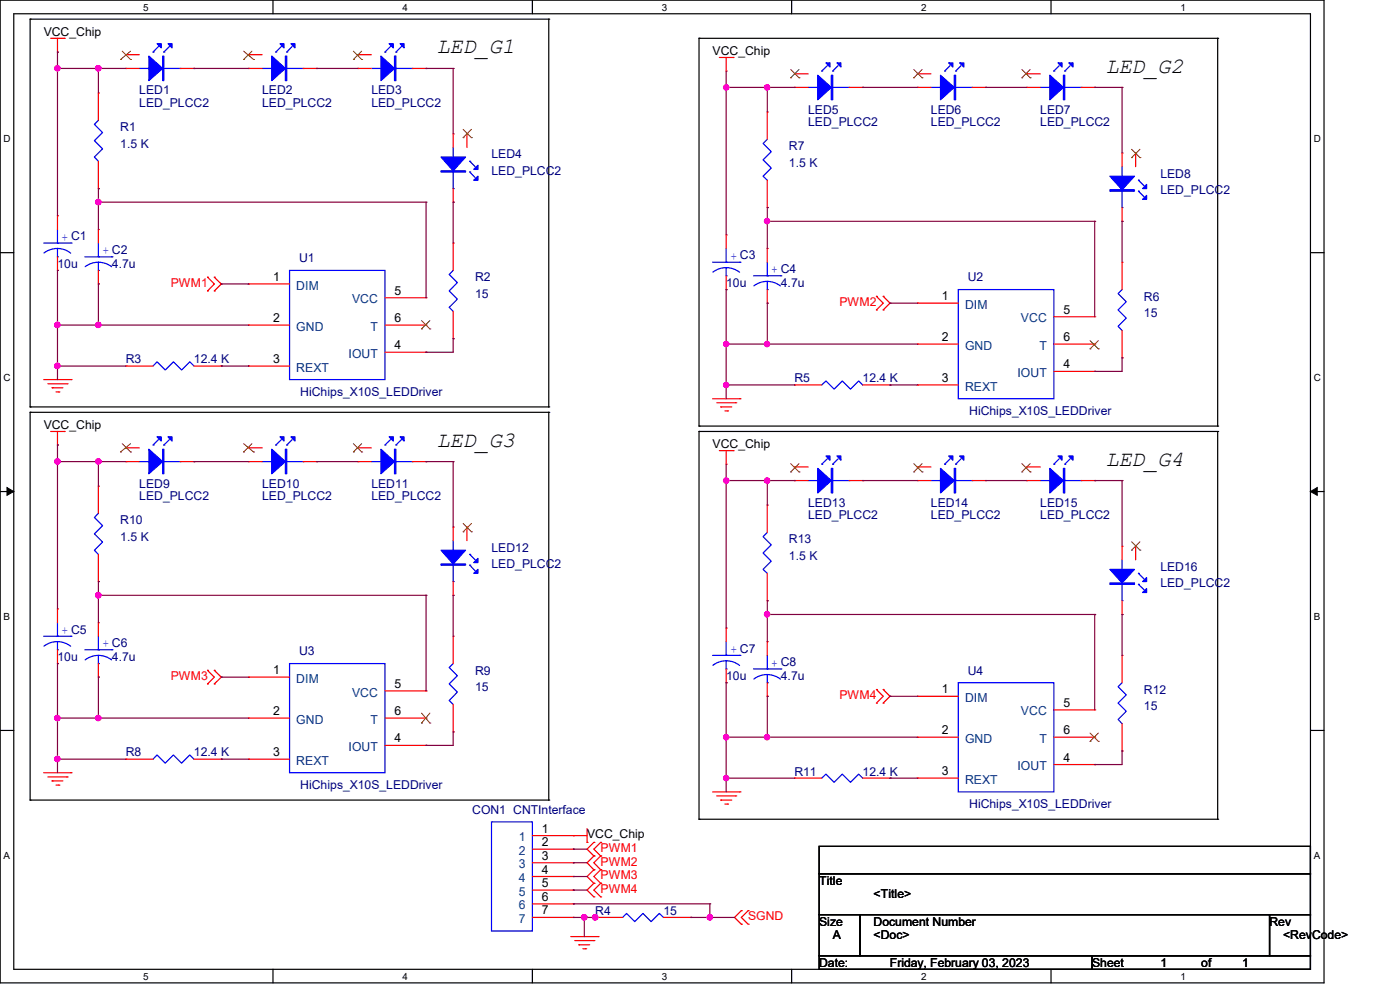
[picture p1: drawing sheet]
<svg xmlns="http://www.w3.org/2000/svg" width="297mm" height="210mm" viewBox="0 0 297 210" stroke-linecap="round" stroke-linejoin="round" font-family="sans-serif">
<path d="M0 0h280.9v208.5h-280.9zM2.9 2.9h275.1v202.7h-275.1z" fill="none" stroke="#000" stroke-width=".25"/>
<g fill="#fff">
<path d="M30.4 .3h1.1v2.4h-1.1z"/>
<path d="M30.4 205.9h1.1v2.3h-1.1z"/>
</g>
<path d="M57.9 0v2.9M57.9 205.6v2.9" fill="none" stroke="#000" stroke-width=".25"/>
<g fill="#fff">
<path d="M85.4 .3h1.1v2.4h-1.1z"/>
<path d="M85.4 205.9h1.1v2.3h-1.1z"/>
</g>
<path d="M112.9 0v2.9M112.9 205.6v2.9" fill="none" stroke="#000" stroke-width=".25"/>
<g fill="#fff">
<path d="M140.4 .3h1.2v2.4h-1.2z"/>
<path d="M140.4 205.9h1.2v2.3h-1.2z"/>
</g>
<path d="M167.9 0v2.9M167.9 205.6v2.9" fill="none" stroke="#000" stroke-width=".25"/>
<g fill="#fff">
<path d="M195.4 .3h1.2v2.4h-1.2z"/>
<path d="M195.4 205.9h1.2v2.3h-1.2z"/>
</g>
<path d="M223 0v2.9M223 205.6v2.9" fill="none" stroke="#000" stroke-width=".25"/>
<g fill="#fff">
<path d="M250.4 .3h1.2v2.4h-1.2z"/>
<path d="M250.4 205.9h1.2v2.3h-1.2z"/>
<path d="M.8 28.2h1.4v2.4h-1.4z"/>
<path d="M278.7 28.2h1.5v2.4h-1.5z"/>
<path d="M.8 78.9h1.4v2.3h-1.4z"/>
<path d="M278.7 78.9h1.5v2.3h-1.5z"/>
</g>
<path d="M0 53.6h2.9M278 53.6h2.9" fill="none" stroke="#000" stroke-width=".25"/>
<g fill="#fff">
<path d="M.8 129.6h1.3v2.3h-1.3z"/>
<path d="M278.7 129.6h1.4v2.3h-1.4z"/>
</g>
<path d="M0 104.3h2.9M278 104.3h2.9" fill="none" stroke="#000" stroke-width=".25"/>
<path d="M1.5 103.4l1.4 .9-1.4 .8zM278 104.3l1.4-.9v1.7z" fill="#000" stroke="#000" stroke-width=".21"/>
<g fill="#fff">
<path d="M.8 180.3h1.3v2.3h-1.3z"/>
<path d="M278.7 180.3h1.4v2.3h-1.4z"/>
</g>
<g fill="none" stroke="#000" stroke-width=".25">
<path d="M6.4 4.1h.1M6.4 4.1v82.2M6.4 4.1h110M116.4 4.1h.1M116.4 4.1v82.2M148.3 8.1h.1M148.3 8.1v82.3M148.3 8.1h110M258.3 8.1h.1M258.3 8.1v82.3M6.4 86.3h.1M6.4 87.5h.1"/>
<path d="M6.4 87.5v82.2M6.4 86.3h110M6.4 87.5h110M116.4 86.3h.1M116.4 87.5h.1M116.4 87.5v82.2M148.3 90.4h.1M148.3 91.5h.1M148.3 91.5v82.3M148.3 90.4h110M148.3 91.5h110M258.3 90.4h.1"/>
<path d="M258.3 91.5h.1M258.3 91.5v82.3M0 154.9h2.9M278 154.9h2.9M6.4 169.7h.1M6.4 169.7h110M116.4 169.7h.1M148.3 173.8h.1M148.3 173.8h110M173.8 179.5h104.2v5.8h-104.2zM258.3 173.8h.1M173.8 185.3h104.2v8.7h-104.2z"/>
<path d="M173.8 194h8.7v8.7h-8.7zM182.5 194h86.8v8.7h-86.8zM269.3 194h8.7v8.7h-8.7zM173.8 202.7h57.9v2.9h-57.9zM231.7 202.7h46.3v2.9h-46.3z"/>
</g>
<g fill="none" stroke="#f00" stroke-width=".25">
<path d="M10.8 8.1h2.8M12.2 11h.1M12.2 8.1v2.9M13.6 8.1h.1M20.9 19.7h.1M20.9 19.7v5.8M26.7 14.5h.1M26.7 11.6h.1M26.7 14.5h2.8M26.7 11.6h2.8M38.2 14.5h2.9M41.1 14.5h.1"/>
<path d="M52.7 14.5h.1M52.7 11.6h.1M52.7 14.5h2.9M52.7 11.6h2.9M64.3 14.5h2.9M67.2 14.5h.1M75.9 14.5h.1M75.9 11.6h.1M75.9 14.5h2.9M75.9 11.6h2.9M87.5 14.5h2.9M90.4 14.5h.1"/>
<path d="M152.6 12.2h2.9M154.1 15.1h.1M154.1 12.2v2.9M155.5 12.2h.1M168.5 18.5h.1M168.5 15.7h.1M168.5 18.5h2.9M168.5 15.7h2.9M180.1 18.5h2.9M183 18.5h.1M194.6 18.5h.1M194.6 15.7h.1"/>
<path d="M194.6 18.5h2.9M194.6 15.7h2.9M206.2 18.5h2.9M209.1 18.5h.1M217.8 18.5h.1M217.8 15.7h.1M217.8 18.5h2.9M217.8 15.7h2.9M229.4 18.5h2.8M232.2 18.5h.1M20.9 34.2v5.8M96.1 28.4h.1"/>
<path d="M96.1 28.4v2.9M99.1 28.4h.1M99.1 28.4v2.9M162.8 23.7h.1M162.8 23.7v5.8M162.8 38.2v5.8M238 32.5h.1M238 32.5v2.8M240.9 32.5h.1M240.9 32.5v2.8M12.2 45.8h.1M12.2 57.4h.1"/>
<path d="M12.2 45.8v2.9M12.2 54.5v2.9M20.9 40h.1M20.9 48.7h.1M20.9 48.7v2.9M20.9 57.4v2.8M44 58.8h.1M44 58.8l1.5 1.4-1.5 1.5M45.5 58.8h.1M45.5 58.8l1.4 1.4-1.4 1.5M96.1 42.9h.1M96.1 51.6h.1"/>
<path d="M96.1 40v2.9M96.1 51.6v5.8M154.1 49.8h.1M154.1 49.8v2.9M154.1 58.5v2.9M162.8 44h.1M162.8 52.7h.1M162.8 52.7v2.9M238 46.9h.1M238 55.6h.1M238 44v2.9M238 55.6v5.8"/>
<path d="M20.9 60.2h.1M26.7 77.6h.1M26.7 77.6h5.8M41.1 77.6h5.8M44 61.7h.1M45.5 61.7h.1M46.9 77.6h.1M52.7 60.2h.1M52.7 69h.1M52.7 77.6h.1M52.7 77.6h8.7M52.7 60.2h8.7"/>
<path d="M52.7 69h8.7M81.7 69h8.7M81.7 74.7h8.7M81.7 63.2h8.7M90.4 74.7h.1M90.4 63.2h.1M90.4 69h.1M96.1 71.8h.1M96.1 66v5.8M154.1 61.4h.1M162.8 64.3h.1M162.8 61.4v2.9"/>
<path d="M185.9 62.9h.1M185.9 65.7h.1M185.9 62.9l1.5 1.4-1.5 1.4M187.4 65.7h.1M187.4 62.9h.1M187.4 62.9l1.4 1.4-1.4 1.4M194.6 64.3h.1M194.6 73h.1M194.6 64.3h8.7M194.6 73h8.7M223.6 73h8.6M223.6 78.8h8.6"/>
<path d="M223.6 67.2h8.6M232.2 78.8h.1M232.2 67.2h.1M232.2 73h.1M238 75.9h.1M238 70.1v5.8M9.3 80.5h5.8M10.2 81.4h4M10.8 91.5h2.8M11 82.3h.1M11 82.3h2.3M11.9 83.1h.6"/>
<path d="M12.2 94.4h.1M12.2 91.5v2.9M12.5 83.1h.1M13.6 91.5h.1M14.2 81.4h.1M15.1 80.5h.1M26.7 97.9h.1M26.7 95h.1M26.7 97.9h2.8M26.7 95h2.8M38.2 97.9h2.9M41.1 97.9h.1"/>
<path d="M52.7 97.9h.1M52.7 95h.1M52.7 97.9h2.9M52.7 95h2.9M64.3 97.9h2.9M67.2 97.9h.1M75.9 97.9h.1M75.9 95h.1M75.9 97.9h2.9M75.9 95h2.9M87.5 97.9h2.9M90.4 97.9h.1"/>
<path d="M151.2 84.6h5.8M152.1 85.4h4M152.6 95.6h2.9M152.9 86.3h.1M152.9 86.3h2.3M153.8 87.2h.5M154.1 98.5h.1M154.1 95.6v2.9M154.3 87.2h.1M155.5 95.6h.1M156.1 85.4h.1M157 84.6h.1"/>
<path d="M168.5 99.1h.1M168.5 81.7h.1M168.5 99.1h2.9M168.5 81.7h5.8M183 81.7h5.8M188.8 81.7h.1M194.6 99.1h.1M194.6 81.7h.1M194.6 99.1h2.9M194.6 81.7h8.7M217.8 99.1h.1M217.8 99.1h2.9"/>
<path d="M20.9 103.1h.1M20.9 103.1v5.8M20.9 117.6v5.8M96.1 111.8h.1M96.1 111.8v2.9M99.1 111.8h.1M99.1 111.8v2.9M162.8 107.1h.1M162.8 107.1v5.8M168.5 101.9h.1M168.5 101.9h2.9M180.1 101.9h2.9"/>
<path d="M183 101.9h.1M194.6 101.9h.1M194.6 101.9h2.9M206.2 101.9h2.9M209.1 101.9h.1M217.8 101.9h.1M217.8 101.9h2.9M229.4 101.9h2.8M232.2 101.9h.1M238 115.9h.1M238 115.9v2.8M240.9 115.9h.1"/>
<path d="M240.9 115.9v2.8M12.2 129.2h.1M12.2 129.2v2.9M12.2 137.8v3M20.9 123.4h.1M20.9 132.1h.1M20.9 132.1v2.9M96.1 126.3h.1M96.1 135h.1M96.1 123.4v2.9M96.1 135v5.8M154.1 133.2h.1"/>
<path d="M154.1 133.2v2.9M162.8 127.4h.1M162.8 136.1h.1M162.8 121.6v5.8M162.8 136.1v2.9M238 130.3h.1M238 139h.1M238 127.4v2.9M238 139v5.8M12.2 140.8h.1M20.9 143.6h.1M20.9 140.8v2.8"/>
<path d="M44 142.2h.1M44 145.1h.1M44 142.2l1.5 1.4-1.5 1.5M45.5 145.1h.1M45.5 142.2h.1M45.5 142.2l1.4 1.4-1.4 1.5M52.7 143.6h.1M52.7 152.3h.1M52.7 143.6h8.7M52.7 152.3h8.7M81.7 152.3h8.7M81.7 158.1h8.7"/>
<path d="M81.7 146.6h8.7M90.4 158.1h.1M90.4 146.6h.1M90.4 152.3h.1M96.1 155.2h.1M96.1 149.4v5.8M154.1 144.8h.1M154.1 141.9v2.9M162.8 147.7h.1M162.8 144.8v2.9M185.9 146.3h.1M185.9 149.1h.1"/>
<path d="M185.9 146.3l1.5 1.4-1.5 1.4M187.4 149.1h.1M187.4 146.3h.1M187.4 146.3l1.4 1.4-1.4 1.4M194.6 147.7h.1M194.6 156.4h.1M194.6 147.7h8.7M194.6 156.4h8.7M223.6 156.4h8.6M223.6 150.6h8.6M232.2 150.6h.1M232.2 156.4h.1"/>
<path d="M238 159.3h.1M238 153.5v5.8M9.3 163.9h5.8M10.2 164.8h4M11 165.7h.1M11 165.7h2.3M11.9 166.5h.6M12.5 166.5h.1M14.2 164.8h.1M15.1 163.9h.1M26.7 161h.1M26.7 161h5.8"/>
<path d="M41.1 161h5.8M46.9 161h.1M52.7 161h.1M52.7 161h8.7M112.9 177.2h11.6M121.6 177.2h.1M124.5 178.7h.1M124.5 175.8v2.9M126 178.7h.1M126 178.7l-1.5 1.4 1.5 1.5M127.4 178.7h.1M127.4 178.7l-1.4 1.4 1.4 1.5"/>
<path d="M151.2 168h5.8M152.1 168.8h4M152.9 169.7h.1M152.9 169.7h2.3M153.8 170.6h.5M154.3 170.6h.1M156.1 168.8h.1M157 168h.1M168.5 165.1h.1M168.5 165.1h5.8M183 165.1h5.8M188.8 165.1h.1"/>
<path d="M194.6 165.1h.1M194.6 165.1h8.7M223.6 162.2h8.6M232.2 162.2h.1M112.9 194.6h8.7M112.9 180.1h8.7M112.9 183h8.7M112.9 185.9h8.7M112.9 188.8h8.7M112.9 191.7h8.7M121.1 198.7h5.8M121.6 180.1h.1"/>
<path d="M121.6 183h.1M121.6 185.9h.1M121.6 188.8h.1M121.6 191.7h.1M121.6 194.6h.1M121.9 199.5h4.1M126 199.5h.1M126 181.6h.1M126 184.5h.1M126 187.4h.1M126 190.2h.1M126 181.6l-1.5 1.4 1.5 1.5"/>
<path d="M126 184.5l-1.5 1.4 1.5 1.5M126 187.4l-1.5 1.4 1.5 1.4M126.3 194.6h.1M126.3 194.6h5.8M126.9 198.7h.1M127.4 181.6h.1M127.4 184.5h.1M127.4 187.4h.1M127.4 190.2h.1M127.4 181.6l-1.4 1.4 1.4 1.5M127.4 184.5l-1.4 1.4 1.4 1.5M127.4 187.4l-1.4 1.4 1.4 1.4"/>
<path d="M140.8 194.6h5.8M146.6 194.6h.1M157.3 193.2h.1M157.3 196h.1M157.3 193.2l-1.5 1.4 1.5 1.4M158.7 196h.1M158.7 193.2h.1M158.7 193.2l-1.4 1.4 1.4 1.4M122.8 200.4h.1M122.8 200.4h2.3M123.7 201.3h.5M124.2 201.3h.1"/>
</g>
<g fill="none" stroke="#00f" stroke-width=".25">
<path d="M29.5 14.5h8.7M32.5 11h.1M33.6 9.9l-1.1 1.1M34.8 11h.1M35.9 9.9l-1.1 1.1M38.2 14.5h.1M55.6 14.5h8.7M58.5 11h.1M59.7 9.9l-1.2 1.1M60.8 11h.1M62 9.9l-1.2 1.1M64.3 14.5h.1"/>
<path d="M78.8 14.5h8.7M81.7 11h.1M82.8 9.9l-1.1 1.1M84 11h.1M85.2 9.9l-1.2 1.1M87.5 14.5h.1M171.4 18.5h8.7M174.3 15.1h.1M175.5 13.9l-1.2 1.2M176.7 15.1h.1M177.8 13.9l-1.1 1.2M180.1 18.5h.1"/>
<path d="M197.5 18.5h8.7M200.4 15.1h.1M201.5 13.9l-1.1 1.2M202.7 15.1h.1M203.9 13.9l-1.2 1.2M206.2 18.5h.1M220.7 18.5h8.7M223.6 15.1h.1M224.7 13.9l-1.1 1.2M225.9 15.1h.1M227 13.9l-1.1 1.2M229.4 18.5h.1"/>
<path d="M20.9 25.5l-.9 .9 1.8 1.7-1.8 1.7 1.8 1.8-1.8 1.7 .9 .9M96.1 31.3v8.7M99.7 36.5h.1M99.7 34.2h.1M99.7 36.5l1.1 1.2M99.7 34.2l1.1 1.1M162.8 29.5l-.9 .9 1.7 1.8-1.7 1.7 1.7 1.7-1.7 1.8 .9 .8M238 35.3v8.7M241.5 38.2h.1M241.5 38.2l1.2 1.2M9.3 51.6h5.8M12.2 51.6h.1"/>
<path d="M12.2 52.7l1.5 .3 1.3 .7M12.2 52.7l-1.5 .3-1.4 .7M12.2 54.5h.1M12.2 48.7v2.9M12.2 52.7v1.8M15.1 51.6h.1M18 54.5h5.7M20.9 54.5h.1M20.9 55.6l1.4 .3 1.4 .7M20.9 55.6l-1.5 .3-1.3 .7M20.9 57.4h.1M20.9 51.6v2.9"/>
<path d="M20.9 55.6v1.8M23.7 54.5h.1M61.4 57.4h20.3v23.1h-20.3zM96.1 40h.1M96.1 57.4l-.8 .8 1.7 1.7-1.7 1.8 1.7 1.8-1.7 1.7 .8 .8M151.2 55.6h5.8M154.1 55.6h.1M154.1 56.8l1.5 .2 1.3 .8M154.1 56.8l-1.5 .2-1.4 .7M154.1 58.5h.1M154.1 52.7v2.9M154.1 56.8v1.7"/>
<path d="M157 55.6h.1M159.9 58.5h5.8M162.8 58.5h.1M162.8 59.7l1.4 .2 1.4 .8M162.8 59.7l-1.5 .2-1.4 .7M162.8 55.6v2.9M162.8 59.7v1.7M165.7 58.5h.1M238 44h.1M241.5 40.6h.1M241.5 40.6l1.2 1.1M32.5 77.6l.8-.8 1.8 1.7 1.7-1.7 1.7 1.7 1.8-1.7 .8 .8"/>
<path d="M162.8 61.4h.1M203.3 61.4h20.3v23.2h-20.3zM238 61.4l-.8 .9 1.7 1.7-1.7 1.7 1.7 1.8-1.7 1.7 .8 .9M29.5 97.9h8.7M32.5 94.4h.1M33.6 93.3l-1.1 1.1M34.8 94.4h.1M35.9 93.3l-1.1 1.1M38.2 97.9h.1M55.6 97.9h8.7M58.5 94.4h.1M59.7 93.3l-1.2 1.1"/>
<path d="M60.8 94.4h.1M62 93.3l-1.2 1.1M64.3 97.9h.1M78.8 97.9h8.7M81.7 94.4h.1M82.8 93.3l-1.1 1.1M84 94.4h.1M85.2 93.3l-1.2 1.1M87.5 97.9h.1M174.3 98.5h.1M174.3 81.7l.9-.9 1.8 1.7 1.7-1.7 1.7 1.7 1.8-1.7 .8 .9M175.5 97.3l-1.2 1.2"/>
<path d="M176.7 98.5h.1M177.8 97.3l-1.1 1.2M200.4 98.5h.1M201.5 97.3l-1.1 1.2M202.7 98.5h.1M203.9 97.3l-1.2 1.2M223.6 98.5h.1M224.7 97.3l-1.1 1.2M225.9 98.5h.1M227 97.3l-1.1 1.2M20.9 108.9l-.9 .9 1.8 1.7-1.8 1.7 1.8 1.8-1.8 1.7 .9 .9M96.1 114.7v8.7"/>
<path d="M99.7 119.9h.1M99.7 117.6h.1M99.7 119.9l1.1 1.2M99.7 117.6l1.1 1.1M162.8 112.9l-.9 .9 1.7 1.8-1.7 1.7 1.7 1.7-1.7 1.8 .9 .8M171.4 101.9h8.7M180.1 101.9h.1M197.5 101.9h8.7M206.2 101.9h.1M220.7 101.9h8.7M229.4 101.9h.1M238 118.7v8.7"/>
<path d="M9.3 135h5.8M12.2 135h.1M12.2 136.1l1.5 .3 1.3 .7M12.2 136.1l-1.5 .2-1.4 .8M12.2 137.8h.1M12.2 132.1v2.9M12.2 136.1v1.7M15.1 135h.1M18 137.8h5.7M20.9 137.8h.1M20.9 139l1.4 .3 1.4 .7M20.9 139l-1.5 .3-1.3 .7"/>
<path d="M20.9 135v2.8M20.9 139v1.8M23.7 137.8h.1M96.1 123.4h.1M151.2 139h5.8M154.1 139h.1M154.1 136.1v2.9M157 139h.1M162.8 139v2.9M238 127.4h.1M241.5 124h.1M241.5 121.6h.1"/>
<path d="M241.5 124l1.2 1.1M241.5 121.6l1.2 1.2M20.9 140.8h.1M61.4 140.8h20.3v23.1h-20.3zM96.1 140.8l-.8 .8 1.7 1.7-1.7 1.8 1.7 1.7-1.7 1.8 .8 .8M154.1 140.2l1.5 .2 1.3 .7M154.1 140.2l-1.5 .2-1.4 .7M154.1 141.9h.1M154.1 140.2v1.7M159.9 141.9h5.8M162.8 141.9h.1M162.8 143.1l1.4 .2 1.4 .8"/>
<path d="M162.8 143.1l-1.6 .2-1.3 .7M162.8 144.8h.1M162.8 143.1v1.7M165.7 141.9h.1M203.3 144.8h20.3v23.2h-20.3zM238 144.8l-.8 .9 1.7 1.7-1.7 1.7 1.7 1.8-1.7 1.7 .8 .9M32.5 161l.8-.9 1.8 1.8 1.7-1.8 1.7 1.8 1.8-1.8 .8 .9M104.3 174.3h8.6v23.2h-8.6zM174.3 165.1l.9-.9 1.8 1.7 1.7-1.7 1.7 1.7 1.8-1.7 .8 .9M132.1 194.6l.8-.8 1.8 1.7 1.7-1.7 1.7 1.7 1.8-1.7 .9 .8"/>
</g>
<g fill="#00f" stroke="#00f" stroke-width=".25">
<path d="M93.6 116.7h5.2l-2.7 2.9z"/>
<path d="M100.5 121.6l.9-.8v.8z"/>
<path d="M101.4 118.4v.9h-.9z"/>
<path d="M31.6 11.9l2.9 2.6-2.9 2.6z"/>
<path d="M35.6 9.3h.9v.9z"/>
<path d="M33.3 9.3h.9v.9z"/>
<path d="M173.5 99.4l2.9 2.5-2.9 2.7z"/>
<path d="M177.5 96.7h.9v.9z"/>
<path d="M175.2 96.7h.9v.9z"/>
<path d="M57.7 11.9l2.8 2.6-2.8 2.6z"/>
<path d="M61.7 9.3h.9v.9z"/>
<path d="M59.4 9.3h.8v.9z"/>
<path d="M199.5 99.4l2.9 2.5-2.9 2.7z"/>
<path d="M203.6 96.7h.9v.9z"/>
<path d="M201.3 96.7h.8v.9z"/>
<path d="M80.8 11.9l2.9 2.6-2.9 2.6z"/>
<path d="M84.9 9.3h.8v.9z"/>
<path d="M82.5 9.3h.9v.9z"/>
<path d="M222.7 99.4l2.9 2.5-2.9 2.7z"/>
<path d="M226.7 96.7h.9v.9z"/>
<path d="M224.5 96.7h.8v.9z"/>
<path d="M93.6 33.3h5.2l-2.7 2.9z"/>
<path d="M100.5 38.2l.9-.8v.8z"/>
<path d="M101.4 35.1v.8h-.9z"/>
<path d="M173.5 16l2.9 2.5-2.9 2.7z"/>
<path d="M177.5 13.3h.9v.9z"/>
<path d="M175.2 13.3h.9v.9z"/>
<path d="M235.5 120.8h5.2l-2.7 2.9z"/>
<path d="M243.2 124.8v.9h-.8z"/>
<path d="M243.2 122.5v.9h-.8z"/>
<path d="M199.5 16l2.9 2.5-2.9 2.7z"/>
<path d="M203.6 13.3h.9v.9z"/>
<path d="M201.3 13.3h.8v.9z"/>
<path d="M222.7 16l2.9 2.5-2.9 2.7z"/>
<path d="M226.7 13.3h.9v.9z"/>
<path d="M224.5 13.3h.8v.9z"/>
<path d="M235.5 37.4h5.2l-2.7 2.9z"/>
<path d="M243.2 41.4v.9h-.8z"/>
<path d="M243.2 39.1v.9h-.8z"/>
<path d="M31.6 95.3l2.9 2.6-2.9 2.6z"/>
<path d="M35.6 92.7h.9v.9z"/>
<path d="M33.3 92.7h.9v.9z"/>
<path d="M57.7 95.3l2.8 2.6-2.8 2.6z"/>
<path d="M61.7 92.7h.9v.9z"/>
<path d="M59.4 92.7h.8v.9z"/>
<path d="M80.8 95.3l2.9 2.6-2.9 2.6z"/>
<path d="M84.9 92.7h.8v.9z"/>
<path d="M82.5 92.7h.9v.9z"/>
<path d="M93.6 119.6h5.2v.3h-5.2z" fill-rule="evenodd"/>
<path d="M34.5 11.9h.3v5.2h-.3z" fill-rule="evenodd"/>
<path d="M176.4 99.4h.3v5.2h-.3z" fill-rule="evenodd"/>
<path d="M60.5 11.9h.3v5.2h-.3z" fill-rule="evenodd"/>
<path d="M202.4 99.4h.3v5.2h-.3z" fill-rule="evenodd"/>
<path d="M83.7 11.9h.3v5.2h-.3z" fill-rule="evenodd"/>
<path d="M225.6 99.4h.3v5.2h-.3z" fill-rule="evenodd"/>
<path d="M93.6 36.2h5.2v.3h-5.2z" fill-rule="evenodd"/>
<path d="M176.4 16h.3v5.2h-.3z" fill-rule="evenodd"/>
<path d="M235.5 123.7h5.2v.3h-5.2z" fill-rule="evenodd"/>
<path d="M202.4 16h.3v5.2h-.3z" fill-rule="evenodd"/>
<path d="M225.6 16h.3v5.2h-.3z" fill-rule="evenodd"/>
<path d="M235.5 40.3h5.2v.3h-5.2z" fill-rule="evenodd"/>
<path d="M34.5 95.3h.3v5.2h-.3z" fill-rule="evenodd"/>
<path d="M60.5 95.3h.3v5.2h-.3z" fill-rule="evenodd"/>
<path d="M83.7 95.3h.3v5.2h-.3z" fill-rule="evenodd"/>
</g>
<g fill="none" stroke="#804000" stroke-width=".21">
<path d="M25.6 12.6h.1M25.9 10.9l1.8 1.7M27.7 12.6h.1M27.7 10.9l-2.1 1.7M51.7 12.6h.1M51.7 10.9l2.1 1.7M53.4 10.9l-1.7 1.7M53.8 12.6h.1M75 12.6h.1M75 10.9l1.7 1.7M76.7 12.6h.1M76.7 10.9l-1.7 1.7"/>
<path d="M167.7 16.5h.1M167.7 14.7l1.8 1.8M169.5 16.5h.1M169.5 14.7l-1.8 1.8M193.9 16.5h.1M193.9 14.7l1.7 1.8M195.6 16.5h.1M195.6 14.7l-1.7 1.8M216.8 16.5h.1M216.8 14.7l1.7 1.8M218.5 16.5h.1M218.5 14.7l-1.7 1.8"/>
<path d="M98.2 29.2h.1M98.2 27.4l1.8 1.8M100 29.2h.1M100 27.4l-1.8 1.8M240.1 33.4h.1M240.1 31.7l1.7 1.7M241.8 33.4h.1M241.8 31.7l-1.7 1.7M89.4 69.8h.1M89.4 68l1.8 1.8M91.2 69.8h.1M91.2 68l-1.8 1.8"/>
<path d="M231.2 74h.1M231.2 72.2l1.8 1.8M233 74h.1M233 72.2l-1.8 1.8M25.6 95.9h.1M25.9 94.1l1.8 1.8M27.7 95.9h.1M27.7 94.1l-2.1 1.8M51.7 95.9h.1M51.7 94.1l2.1 1.8M53.4 94.1l-1.7 1.8M53.8 95.9h.1"/>
<path d="M75 95.9h.1M75 94.1l1.7 1.8M76.7 95.9h.1M76.7 94.1l-1.7 1.8M167.7 98.3l1.8 1.8M169.5 98.3l-1.8 1.8M193.9 98.3l1.7 1.8M195.6 98.3l-1.7 1.8M216.8 98.3l1.7 1.8M218.5 98.3l-1.7 1.8M98.2 112.8h.1M98.2 111l1.8 1.8"/>
<path d="M100 112.8h.1M100 111l-1.8 1.8M167.7 100.1h.1M169.5 100.1h.1M193.9 100.1h.1M195.6 100.1h.1M216.8 100.1h.1M218.5 100.1h.1M240.1 116.7h.1M240.1 114.9l1.7 1.8M241.8 116.7h.1M241.8 114.9l-1.7 1.8"/>
<path d="M89.4 153.4h.1M89.4 151.3l1.8 2.1M91.2 153.4h.1M91.2 151.3l-1.8 2.1M231.2 157.3h.1M231.2 155.5l1.8 1.8M233 157.3h.1M233 155.5l-1.8 1.8"/>
</g>
<g fill="none" stroke="#800040" stroke-width=".25">
<path d="M12.2 11h.1M12.2 14.5h.1M12.2 11v34.8M12.2 14.5h14.5M20.9 14.5h.1M20.9 14.5v5.2M41.1 14.5h.1M41.1 14.5h11.6M67.2 14.5h.1M67.2 14.5h8.7M90.4 14.5h.1M90.4 14.5h5.7"/>
<path d="M96.1 14.5h.1M96.1 14.5v13.9M154.1 18.5h.1M154.1 15.1v34.7M154.1 18.5h14.4M162.8 18.5h.1M162.8 18.5v5.2M168.5 18.5h.1M183 18.5h.1M183 18.5h11.6M209.1 18.5h.1M209.1 18.5h8.7"/>
<path d="M232.2 18.5h.1M232.2 18.5h5.8M238 18.5h.1M238 18.5v14M12.2 57.4h.1M12.2 57.4v23.1M20.9 40h.1M20.9 42.9h.1M20.9 40v8.7M20.9 42.9h69.5M90.4 42.9h.1M90.4 42.9v20.3"/>
<path d="M96.1 42.9h.1M96.1 42.9v8.7M162.8 44h.1M162.8 46.9h.1M162.8 44v8.7M162.8 46.9h69.4M232.2 46.9h.1M232.2 46.9v20.3M238 46.9h.1M238 46.9v8.7M12.2 69h.1M12.2 77.6h.1"/>
<path d="M12.2 77.6h14.5M12.2 69h40.5M20.9 60.2h.1M20.9 69h.1M20.9 60.2v8.8M46.9 77.6h.1M46.9 60.2h.1M46.9 77.6h5.8M46.9 60.2h5.8M90.4 74.7h.1M96.1 71.8h.1M96.1 71.8v2.9h-5.7"/>
<path d="M154.1 73h.1M154.1 61.4h.1M154.1 73h40.5M154.1 61.4v23.2M162.8 64.3h.1M162.8 73h.1M162.8 64.3v8.7M188.8 64.3h.1M188.8 64.3h5.8M232.2 78.8h.1M238 75.9h.1M238 75.9v2.9h-5.8"/>
<path d="M12.2 94.4h.1M12.2 97.9h.1M12.2 94.4v34.8M12.2 97.9h14.5M20.9 97.9h.1M20.9 97.9v5.2M41.1 97.9h.1M41.1 97.9h11.6M67.2 97.9h.1M67.2 97.9h8.7M90.4 97.9h.1M90.4 97.9h5.7"/>
<path d="M96.1 97.9h.1M96.1 97.9v13.9M154.1 81.7h.1M154.1 81.7h14.4M154.1 98.5v34.7M188.8 81.7h.1M188.8 81.7h5.8M154.1 101.9h.1M154.1 101.9h14.4M162.8 101.9h.1M162.8 101.9v5.2M168.5 101.9h.1"/>
<path d="M183 101.9h.1M183 101.9h11.6M209.1 101.9h.1M209.1 101.9h8.7M232.2 101.9h.1M232.2 101.9h5.8M238 101.9h.1M238 101.9v14M20.9 123.4h.1M20.9 126.3h.1M20.9 123.4v8.7M20.9 126.3h69.5"/>
<path d="M90.4 126.3h.1M90.4 126.3v20.3M96.1 126.3h.1M96.1 126.3v8.7M162.8 127.4h.1M162.8 130.3h.1M162.8 127.4v8.7M162.8 130.3h69.4M232.2 130.3h.1M232.2 130.3v20.3M238 130.3h.1M238 130.3v8.7"/>
<path d="M12.2 152.3h.1M12.2 140.8h.1M12.2 140.8v23.1M12.2 152.3h40.5M20.9 143.6h.1M20.9 152.3h.1M20.9 143.6v8.7M46.9 143.6h.1M46.9 143.6h5.8M90.4 158.1h.1M96.1 155.2h.1M96.1 155.2v2.9h-5.7"/>
<path d="M154.1 156.4h.1M154.1 144.8h.1M154.1 144.8v23.2M154.1 156.4h40.5M162.8 147.7h.1M162.8 156.4h.1M162.8 147.7v8.7M188.8 147.7h.1M188.8 147.7h5.8M238 159.3h.1M238 159.3v2.9h-5.8M12.2 161h.1"/>
<path d="M12.2 161h14.5M46.9 161h.1M46.9 161h5.8M154.1 165.1h.1M154.1 165.1h14.4M188.8 165.1h.1M188.8 165.1h5.8M232.2 162.2h.1M121.6 194.6h.1M121.6 191.7h.1M121.6 180.1h.1M121.6 183h.1"/>
<path d="M121.6 185.9h.1M121.6 188.8h.1M121.6 194.6h5.3M121.6 191.7h29M121.6 180.1h2.9M121.6 183h2.9M121.6 185.9h2.9M121.6 188.8h2.9M124 194.6h.1M124 194.6v4.1M126.3 194.6h.1M146.6 194.6h.1"/>
<path d="M146.6 194.6h9.2M150.6 191.7h.1M150.6 194.6h.1M150.6 191.7v2.9"/>
</g>
<g fill="#f0f" stroke="#f0f" stroke-width=".25">
<circle cx="12.2" cy="77.6" r=".56"/>
<circle cx="12.2" cy="68.9" r=".56"/>
<circle cx="20.9" cy="68.9" r=".56"/>
<circle cx="20.8" cy="42.9" r=".57"/>
<circle cx="12.2" cy="14.5" r=".56"/>
<circle cx="20.9" cy="14.5" r=".56"/>
<circle cx="126.3" cy="194.6" r=".57"/>
<circle cx="123.9" cy="194.6" r=".57"/>
<circle cx="150.6" cy="194.6" r=".56"/>
<circle cx="154.1" cy="81.7" r=".55"/>
<circle cx="154.1" cy="73" r=".55"/>
<circle cx="154.1" cy="18.5" r=".55"/>
<circle cx="162.7" cy="18.5" r=".55"/>
<circle cx="162.7" cy="73" r=".55"/>
<circle cx="162.7" cy="46.9" r=".55"/>
<circle cx="12.2" cy="161" r=".56"/>
<circle cx="12.2" cy="152.3" r=".56"/>
<circle cx="12.2" cy="97.9" r=".56"/>
<circle cx="20.9" cy="152.3" r=".56"/>
<circle cx="20.9" cy="97.9" r=".56"/>
<circle cx="20.8" cy="126.3" r=".57"/>
<circle cx="154.1" cy="165.1" r=".55"/>
<circle cx="154.1" cy="156.4" r=".55"/>
<circle cx="154.1" cy="101.9" r=".55"/>
<circle cx="162.7" cy="101.9" r=".55"/>
<circle cx="162.7" cy="156.4" r=".55"/>
<circle cx="162.7" cy="130.3" r=".55"/>
</g>
<g font-size="4.6">
<text x="92.7" y="11.3">LED_G1</text>
<text x="234.6" y="15.4">LED_G2</text>
<text x="92.7" y="94.7">LED_G3</text>
<text x="234.6" y="98.8">LED_G4</text>
</g>
<g font-size="2.6">
<text x="9.3" y="7.6">VCC_Chip</text>
<text x="151.2" y="11.6">VCC_Chip</text>
<text x="58" y="59.6">1</text>
<text x="83.7" y="62.5">5</text>
<text x="199.8" y="63.7">1</text>
<text x="58" y="68.3">2</text>
<text x="83.7" y="68.3">6</text>
<text x="225.6" y="66.5">5</text>
<text x="58" y="77">3</text>
<text x="83.7" y="74.1">4</text>
<text x="199.8" y="72.3">2</text>
<text x="225.6" y="72.3">6</text>
<text x="199.8" y="81">3</text>
<text x="225.6" y="78.1">4</text>
<text x="9.3" y="91">VCC_Chip</text>
<text x="151.2" y="95">VCC_Chip</text>
<text x="58" y="143">1</text>
<text x="83.7" y="145.9">5</text>
<text x="199.8" y="147.1">1</text>
<text x="225.6" y="149.9">5</text>
<text x="58" y="151.7">2</text>
<text x="83.7" y="151.7">6</text>
<text x="199.8" y="155.7">2</text>
<text x="225.6" y="155.7">6</text>
<text x="58" y="160.4">3</text>
<text x="83.7" y="157.5">4</text>
<text x="225.6" y="161.5">4</text>
<text x="199.8" y="164.4">3</text>
<text x="115" y="176.6">1</text>
<text x="115" y="179.5">2</text>
<text x="124.5" y="177.8">VCC_Chip</text>
<text x="115" y="182.4">3</text>
<text x="115" y="185.3">4</text>
<text x="115" y="188.2">5</text>
<text x="115" y="191.1">6</text>
<text x="173.8" y="187.7">Title</text>
<text x="185.3" y="190.6">&lt;Title&gt;</text>
<text x="115" y="194">7</text>
<text x="173.8" y="196.3">Size</text>
<text x="185.3" y="196.3">Document Number</text>
<text x="269.3" y="196.3">Rev</text>
<text x="176.7" y="199.3">A</text>
<text x="185.3" y="199.3">&lt;Doc&gt;</text>
<text x="272.2" y="199.3">&lt;RevCode&gt;</text>
<text x="173.8" y="205.1">Date:</text>
<text x="188.8" y="205.1">Friday, February 03, 2023</text>
<text x="231.7" y="205.1">Sheet</text>
<text x="246.2" y="205.1">1</text>
<text x="254.8" y="205.1">of</text>
<text x="263.5" y="205.1">1</text>
</g>
<g font-size="2.6" fill="#000080">
<text x="29.5" y="20">LED1</text>
<text x="29.5" y="22.6">LED_PLCC2</text>
<text x="55.6" y="20">LED2</text>
<text x="55.6" y="22.6">LED_PLCC2</text>
<text x="78.8" y="20">LED3</text>
<text x="78.8" y="22.6">LED_PLCC2</text>
<text x="25.5" y="27.9">R1</text>
<text x="171.4" y="24.1">LED5</text>
<text x="171.4" y="26.7">LED_PLCC2</text>
<text x="197.5" y="24.1">LED6</text>
<text x="197.5" y="26.7">LED_PLCC2</text>
<text x="220.7" y="24.1">LED7</text>
<text x="220.7" y="26.7">LED_PLCC2</text>
<text x="25.5" y="31.3">1.5 K</text>
<text x="104.3" y="33.6">LED4</text>
<text x="167.4" y="31.9">R7</text>
<text x="167.4" y="35.3">1.5 K</text>
<text x="104.3" y="37.1">LED_PLCC2</text>
<text x="246.2" y="37.7">LED8</text>
<text x="246.2" y="41.1">LED_PLCC2</text>
<text x="12.2" y="56.8">10u</text>
<text x="23.7" y="56.8">4.7u</text>
<text x="63.5" y="55.6">U1</text>
<text x="100.8" y="59.7">R2</text>
<text x="205.3" y="59.7">U2</text>
<text x="100.8" y="63.2">15</text>
<text x="154" y="60.8">10u</text>
<text x="165.6" y="60.8">4.7u</text>
<text x="242.7" y="63.8">R6</text>
<text x="242.7" y="67.2">15</text>
<text x="26.7" y="77">R3</text>
<text x="41.1" y="77">12.4 K</text>
<text x="63.7" y="84">HiChips_X10S_LEDDriver</text>
<text x="168.5" y="81.1">R5</text>
<text x="183" y="81.1">12.4 K</text>
<text x="205.6" y="88.1">HiChips_X10S_LEDDriver</text>
<text x="29.5" y="103.4">LED9</text>
<text x="29.5" y="106">LED_PLCC2</text>
<text x="55.6" y="103.4">LED10</text>
<text x="55.6" y="106">LED_PLCC2</text>
<text x="78.8" y="103.4">LED11</text>
<text x="78.8" y="106">LED_PLCC2</text>
<text x="171.4" y="107.5">LED13</text>
<text x="197.5" y="107.5">LED14</text>
<text x="220.7" y="107.5">LED15</text>
<text x="25.5" y="111.2">R10</text>
<text x="171.4" y="110.1">LED_PLCC2</text>
<text x="197.5" y="110.1">LED_PLCC2</text>
<text x="220.7" y="110.1">LED_PLCC2</text>
<text x="25.5" y="114.7">1.5 K</text>
<text x="104.3" y="117">LED12</text>
<text x="167.4" y="115.3">R13</text>
<text x="167.4" y="118.7">1.5 K</text>
<text x="104.3" y="120.5">LED_PLCC2</text>
<text x="246.2" y="121.1">LED16</text>
<text x="246.2" y="124.5">LED_PLCC2</text>
<text x="12.2" y="140.2">10u</text>
<text x="23.7" y="140.2">4.7u</text>
<text x="63.5" y="139">U3</text>
<text x="100.8" y="143.1">R9</text>
<text x="205.3" y="143.1">U4</text>
<text x="100.8" y="146.6">15</text>
<text x="154" y="144.2">10u</text>
<text x="165.6" y="144.2">4.7u</text>
<text x="242.7" y="147.2">R12</text>
<text x="242.7" y="150.6">15</text>
<text x="26.7" y="160.4">R8</text>
<text x="41.1" y="160.4">12.4 K</text>
<text x="63.7" y="167.4">HiChips_X10S_LEDDriver</text>
<text x="168.5" y="164.5">R11</text>
<text x="183" y="164.5">12.4 K</text>
<text x="100.2" y="172.6">CON1 CNTInterface</text>
<text x="205.6" y="171.5">HiChips_X10S_LEDDriver</text>
<text x="126.3" y="194.1">R4</text>
<text x="140.8" y="194.1">15</text>
</g>
<g font-size="2.6" fill="#00f">
<text x="13" y="51.1">+ C1</text>
<text x="21.8" y="53.9">+ C2</text>
<text x="154.9" y="55.1">+ C3</text>
<text x="163.6" y="58">+ C4</text>
<text x="13" y="134.4">+ C5</text>
<text x="21.8" y="137.3">+ C6</text>
<text x="154.9" y="138.5">+ C7</text>
<text x="163.6" y="141.4">+ C8</text>
</g>
<g font-size="2.6" fill="#f00">
<text x="36.2" y="60.8">PWM1</text>
<text x="178.1" y="64.9">PWM2</text>
<text x="36.2" y="144.2">PWM3</text>
<text x="178.1" y="148.3">PWM4</text>
<text x="127.4" y="180.7">PWM1</text>
<text x="127.4" y="183.6">PWM2</text>
<text x="127.4" y="186.5">PWM3</text>
<text x="127.4" y="189.4">PWM4</text>
<text x="158.7" y="195.2">SGND</text>
</g>
<g font-size="2.6" fill="#004080">
<text x="62.9" y="61.4">DIM</text>
<text x="74.7" y="64.3">VCC</text>
<text x="204.7" y="65.5">DIM</text>
<text x="62.9" y="70.1">GND</text>
<text x="78.6" y="70.1">T</text>
<text x="216.6" y="68.4">VCC</text>
<text x="74" y="75.9">IOUT</text>
<text x="204.7" y="74.2">GND</text>
<text x="220.5" y="74.2">T</text>
<text x="62.9" y="78.8">REXT</text>
<text x="204.7" y="82.8">REXT</text>
<text x="215.9" y="80">IOUT</text>
<text x="62.9" y="144.8">DIM</text>
<text x="74.7" y="147.7">VCC</text>
<text x="204.7" y="148.9">DIM</text>
<text x="62.9" y="153.5">GND</text>
<text x="78.6" y="153.5">T</text>
<text x="216.6" y="151.8">VCC</text>
<text x="74" y="159.3">IOUT</text>
<text x="204.7" y="157.6">GND</text>
<text x="220.5" y="157.6">T</text>
<text x="62.9" y="162.2">REXT</text>
<text x="204.7" y="166.2">REXT</text>
<text x="215.9" y="163.4">IOUT</text>
<text x="110.1" y="178.4">1</text>
<text x="110.1" y="181.3">2</text>
<text x="110.1" y="184.2">3</text>
<text x="110.1" y="187.1">4</text>
<text x="110.1" y="190">5</text>
<text x="110.1" y="192.9">6</text>
<text x="110.1" y="195.8">7</text>
</g>
<g font-size="2.1">
<text x="30.4" y="2.2">5</text>
<text x="85.4" y="2.2">4</text>
<text x="140.4" y="2.2">3</text>
<text x="195.4" y="2.2">2</text>
<text x="250.5" y="2.2">1</text>
<text x=".8" y="30.1">D</text>
<text x="278.7" y="30.1">D</text>
<text x=".8" y="80.8">C</text>
<text x="278.7" y="80.8">C</text>
<text x=".8" y="131.5">B</text>
<text x="278.7" y="131.5">B</text>
<text x=".8" y="182.2">A</text>
<text x="278.7" y="182.2">A</text>
<text x="30.4" y="207.8">5</text>
<text x="85.4" y="207.8">4</text>
<text x="140.4" y="207.8">3</text>
<text x="195.4" y="207.8">2</text>
<text x="250.5" y="207.8">1</text>
</g>
</svg>
